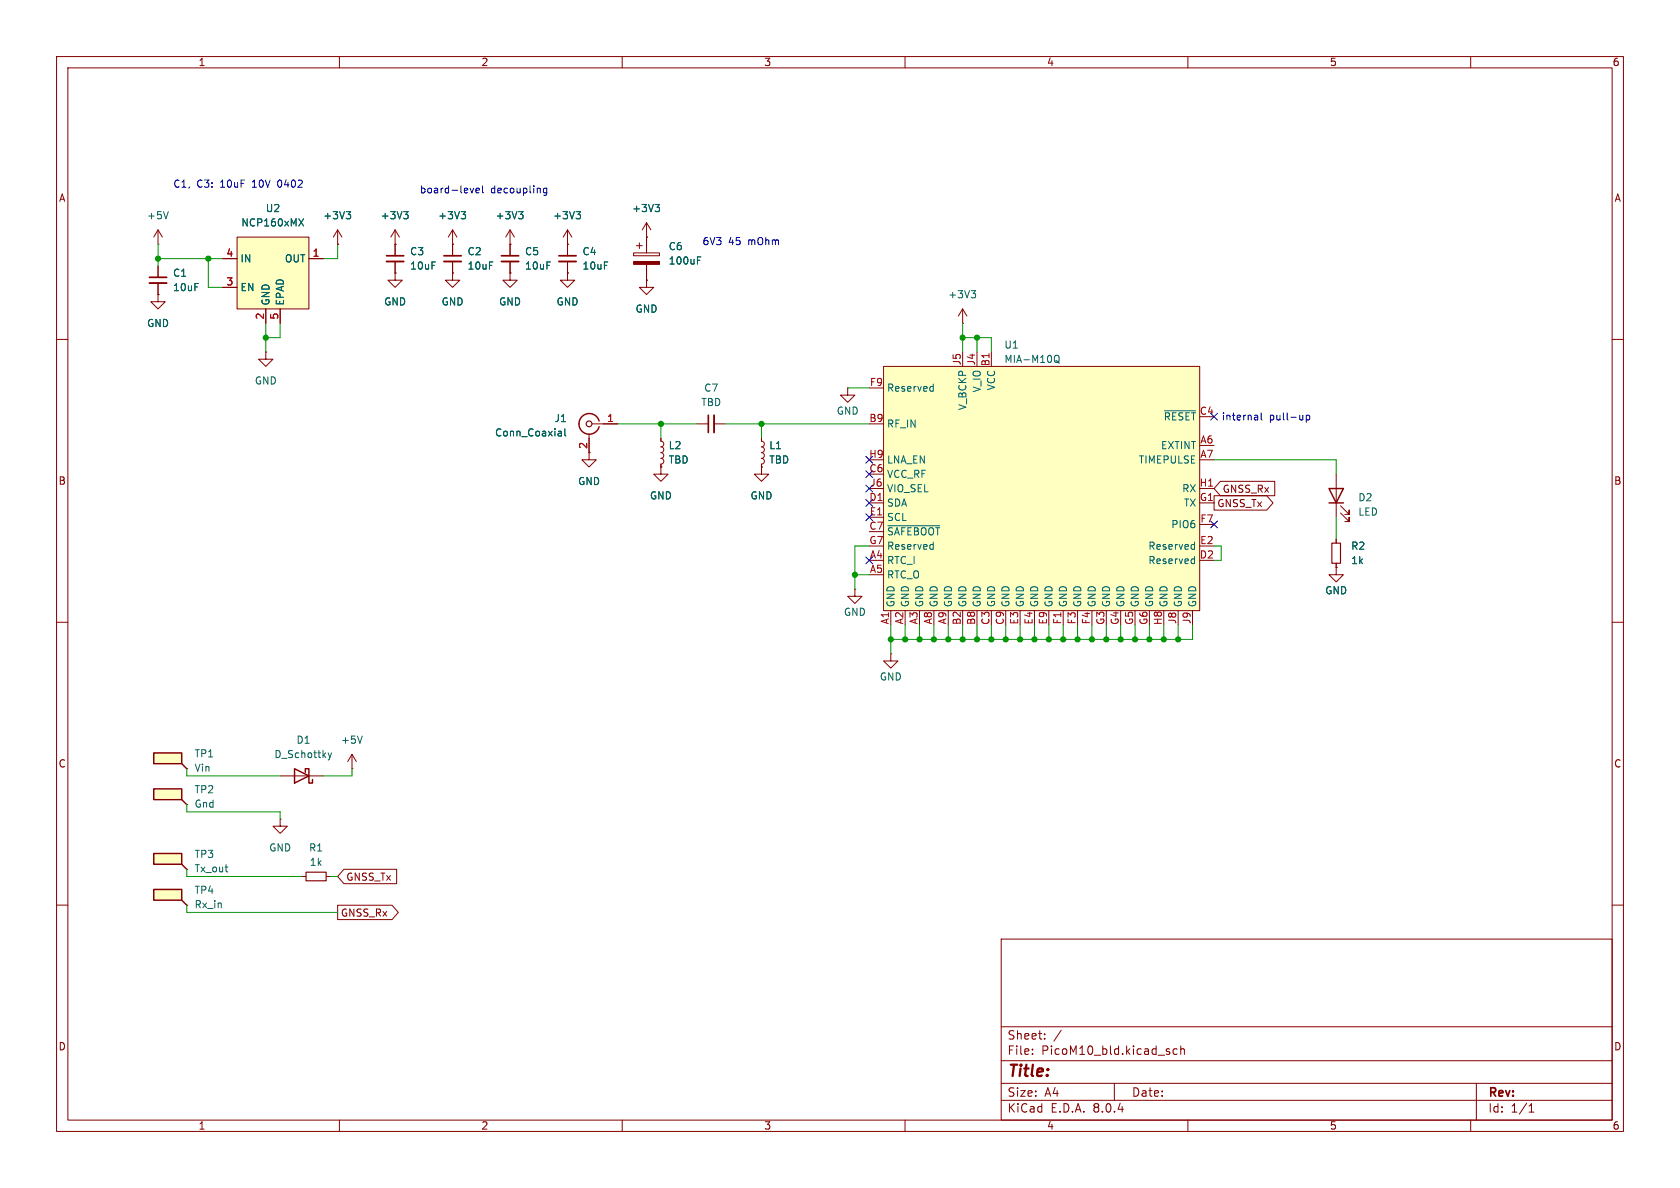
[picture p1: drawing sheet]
<svg xmlns="http://www.w3.org/2000/svg" width="297mm" height="210mm" viewBox="0 0 297 210" stroke-linecap="round" stroke-linejoin="round" font-family="sans-serif">
<g fill="none" stroke="#840000" stroke-width=".18">
<path d="M10 10h277v190h-277zM12 12h273v186h-273zM60 10v2M110 10v2M160 10v2M210 10v2M260 10v2M10 60h2M170.2 57.2h.1M170.2 54.6l-.8 1.3M170.2 54.6v2.6M170.2 54.6l.7 1.3"/>
<path d="M285 60h2M104.1 76.7v4.6h-1.2l1.2 1.3 1.3-1.3h-1.3M104.6 74.9h4.6M116.8 82.6v1.2h-1.2l1.2 1.3 1.3-1.3h-1.3M116.8 82.6h.1M236.2 83.8v7.6M237 90.7l1.5 1.5v-.8v.8h-.8M237 89.4l1.5 1.5v-.7v.7h-.8M10 110h2M285 110h2M10 160h2M49.5 144.8v1.3h1.3l-1.3 1.2-1.2-1.2h1.2"/>
<path d="M49.5 144.8h.1M285 160h2M177 166h108v32h-108zM60 198v2M110 198v2M160 198v2M177 194.5h108M177 191.5h108M177 187.5h108M177 181.5h108M182.5 186.3v.1M182.5 185.5v.1"/>
<path d="M184.7 183.6v.1M184.7 182.8v.1M187.6 182.1l-1.3 2M197 191.5v3M206.6 185.9l.2 .2-.2 .3M206.6 185.4l.1 .1M208.1 185.5l-.4-.1-.3 .3v.4l.1 .2h.6M208.7 185.5l.3-.1 .3 .1 .1 .9M208.7 184.9v1.5M210 198v2M260 198v2M261 191.5v6.5"/>
<path d="M270.3 196.6h.9M270.3 195.5l.4-.4v1.5"/>
</g>
<path d="M105.9 74.4a1.82 1.82 0 0 0-2.8-1 1.82 1.82 0 0 0 0 3 1.82 1.82 0 0 0 2.8-1M234.9 86.4h2.6l-1.3 2.5zM234.9 88.9h2.6" fill="none" stroke="#840000" stroke-width=".25"/>
<path d="M171.7 51.4h.8l-.4 .5M172.2 51.9l.3 .2v.3l-.3 .2M98.8 76.2l.4 .1 .1 .8M99.3 77l-.5 .1M99.3 76.5l-.5 .1M99.9 75.8v1.1l.1 .2" fill="none" stroke="#006464" stroke-width=".18"/>
<circle cx="104.1" cy="74.9" r=".51" fill="none" stroke="#840000" stroke-width=".2"/>
<path d="M27.2 150.9h4.9v1.9h-4.9z" fill="#ffffc2"/>
<path d="M27.2 150.9h4.9v1.9h-4.9zM32.1 152.8l.9 .9" fill="none" stroke="#840000" stroke-width=".25"/>
<path d="M123.2 74.9h2M126.2 74.9h2.1M33 153.7h.1" fill="none" stroke="#840000" stroke-width=".18"/>
<path d="M126.2 73.4v3.1" fill="none" stroke="#840000" stroke-width=".33"/>
<path d="M125.2 73.4v3.1" fill="none" stroke="#840000" stroke-width=".3"/>
<path d="M27.2 157.2h4.9v1.9h-4.9z" fill="#ffffc2"/>
<path d="M27.2 157.2h4.9v1.9h-4.9zM32.1 159.1l.9 .9" fill="none" stroke="#840000" stroke-width=".25"/>
<path d="M116.8 78l.3 .1 .2 .2v.5l-.5 .2 .4 .1 .2 .4-.2 .4-.4 .1 .5 .2v.5l-.2 .2-.3 .1 .4 .2 .2 .3-.2 .4-.4 .1v.6M116.8 77.5v.5M33 160h.1" fill="none" stroke="#840000" stroke-width=".18"/>
<path d="M27.2 139.4h4.9v2h-4.9z" fill="#ffffc2"/>
<path d="M27.2 139.4h4.9v2h-4.9zM32.1 141.4l.9 .8" fill="none" stroke="#840000" stroke-width=".25"/>
<path d="M149.9 68.6v1.3h1.2l-1.2 1.2-1.3-1.2h1.3M149.9 68.6h.1M33 142.2h.1" fill="none" stroke="#840000" stroke-width=".18"/>
<path d="M27.2 133.1h4.9v1.9h-4.9z" fill="#ffffc2"/>
<path d="M27.2 133.1h4.9v1.9h-4.9zM32.1 135l.9 .9M52.1 135.9l2.5 1.3-2.5 1.2zM54 136.5v-.6h.6v2.5h.6v-.6" fill="none" stroke="#840000" stroke-width=".25"/>
<g fill="none" stroke="#840000" stroke-width=".18">
<path d="M27.9 47v2M27.9 50v2.1M80 43.2h.1M80 48.3v1.2h1.3l-1.3 1.3-1.3-1.3h1.3M80 48.3h.1M80 40.6v4.6M80 46.2v2.1M80 40.6l-.8 1.3M80 40.6l.8 1.3M90.2 43.2h.1M90.2 48.3v1.2h1.2l-1.2 1.3-1.3-1.3h1.3M90.2 48.3h.1"/>
<path d="M90.2 40.6l-.8 1.3M90.2 40.6v2.6M90.2 40.6l.7 1.3M47 62.2v1.3h1.3l-1.3 1.3-1.3-1.3h1.3M47 62.2h.1M134.6 78l.3 .1 .2 .2-.1 .5-.4 .2 .4 .1 .1 .4-.1 .4-.4 .1 .4 .2 .1 .5-.2 .2-.3 .1 .4 .2 .1 .3-.1 .4-.4 .1v.6M134.6 77.5v.5M134.6 82.6v1.2h-1.3l1.3 1.3 1.3-1.3h-1.3M134.6 82.6h.1M236.2 95.3v.7M236.2 99.6v.7M157.5 115.6v1.2h1.2l-1.2 1.3-1.3-1.3h1.3"/>
<path d="M157.5 115.6h.1M236.2 100.3v1.3h1.3l-1.3 1.3-1.3-1.3h1.3M236.2 100.3h.1M33 135.9h.1M49.5 137.2h7.6M62.2 135.9h.1M62.2 133.4l-.7 1.2M62.2 133.4v2.5M62.2 133.4l.8 1.2M53.3 154.9h.8M57.7 154.9h.7"/>
</g>
<path d="M81.5 37.4h.8l-.4 .5M82.1 37.9l.2 .2v.3l-.2 .3M91.7 37.4h.8l-.5 .5M92.2 37.9l.3 .2v.3l-.3 .3M58 133.1l.3 .8M58.3 133.9l-.3 .5M58.6 133.1l-.3 .8M64 130.1l-.4 1.3" fill="none" stroke="#006464" stroke-width=".18"/>
<path d="M235.5 96h1.5v3.6h-1.5zM54.1 154.2h3.6v1.5h-3.6z" fill="none" stroke="#840000" stroke-width=".2"/>
<path d="M26.4 50h3.1M78.5 46.2h3" fill="none" stroke="#840000" stroke-width=".33"/>
<path d="M26.4 49h3.1M78.5 45.2h3" fill="none" stroke="#840000" stroke-width=".3"/>
<path d="M156.2 64.8h55.9v43.2h-55.9z" fill="#ffffc2"/>
<g fill="none" stroke="#840000" stroke-width=".18">
<path d="M27.9 52.1v1.2h1.3l-1.3 1.3-1.2-1.3h1.2M27.9 52.1h.1M156.2 64.8h55.9v43.2h-55.9zM170.2 62.2v2.6M172.7 62.2v2.6M175.3 62.2v2.6M153.7 88.9h2.5M153.7 91.4h2.5M153.7 86.4h2.5M212.1 86.4h2.5M157.5 108v2.5M188 108v2.5"/>
<path d="M208.3 108v2.5M210.8 108v2.5"/>
</g>
<g fill="none" stroke="#006464" stroke-width=".18">
<path d="M164.6 68.3l.4 .1M165 67.9v1.3M165 69.1l-.4 .1M186.5 63.9l.2 .2 .4-.1M186.5 63l.2-.2a.43 .43 0 0 1 .5 .4v.5l-.1 .3M186.6 63.8l.5 .2M187.1 64l.2 .2M205.9 72.6h5.5M156.9 92.9h9.2M164.6 96.3h.4M165 97l-.4 .1M165 95.8v1.3"/>
<path d="M210.8 98.8l.4 .1M210.8 96.3h.4M211.2 95.8v1.3M211.2 98.4v1.2M211.2 99.6h-.4M211.2 97l-.4 .1"/>
</g>
<path d="M41.9 41.9h12.7v12.7h-12.7z" fill="#ffffc2"/>
<g fill="none" stroke="#840000" stroke-width=".18">
<path d="M114.3 39.4v5.3M114.3 39.4l-.8 1.2M114.3 39.4l.8 1.2M27.9 43.2h.1M27.9 52.1h.1M27.9 40.6l-.7 1.3M27.9 40.6v2.6M27.9 47v2M27.9 50v2.1M27.9 40.6l.8 1.3M39.4 45.7h2.5M39.4 50.8h2.5"/>
<path d="M41.9 41.9h12.7v12.7h-12.7zM47 54.6v2.6M49.5 54.6v2.6M54.6 45.7h2.5M59.7 43.2h.1M59.7 40.6l-.8 1.3M59.7 40.6v2.6M59.7 40.6l.8 1.3M69.8 43.2h.1M69.8 48.3v1.2h1.3l-1.3 1.3-1.2-1.3h1.2M69.8 48.3h.1M69.8 40.6l-.7 1.3"/>
<path d="M69.8 40.6v4.6M69.8 46.2v2.1M69.8 40.6l.8 1.3M80 43.2h.1M80 48.3h.1M80 43.2v2M80 46.2v2.1M90.2 43.2h.1M90.2 48.3h.1M90.2 43.2v2M90.2 46.2v2.1M100.3 48.3v1.2h1.3l-1.3 1.3-1.2-1.3h1.2"/>
<path d="M100.3 48.3h.1M100.3 43.2h.1M100.3 40.6v4.6M100.3 46.2v2.1M100.3 40.6l-.7 1.3M100.3 40.6l.8 1.3M112 44.7h4.6v.5h-4.6zM112.5 43.4h1M113 42.9v1M114.3 49.5v1.3h1.3l-1.3 1.3-1.3-1.3h1.3M114.3 49.5h.1M114.3 41.9h.1"/>
<path d="M114.3 46.7v2.8M104.1 77.5v2.5M106.7 74.9h2.5M116.8 77.5v.5M134.6 77.5v.5M116.8 82.6h.1M116.8 82v.6M134.6 82.6h.1M134.6 82v.6M214.6 87.6h9.3l1.2 1.3-1.2 1.3h-9.3zM215.7 85.1h9.7v2.5h-9.7l-1.1-1.2zM236.2 95.3v.7"/>
<path d="M236.2 99.6v.7M151.1 104.1v1.3h1.3l-1.3 1.3-1.2-1.3h1.2M151.1 104.1h.1M236.2 100.3h.1M60.8 153.7h9.3v2.5h-9.3l-1.1-1.3zM59.7 160h9.6l1.1 1.3-1.1 1.3h-9.6z"/>
</g>
<g fill="none" stroke="#006464" stroke-width=".18">
<path d="M29.8 37.4l-.5 1.3M52.8 38.7l.9 1.2M53.7 38.7l-.9 1.2M61.2 37.4h.8l-.4 .5M61.7 37.9l.3 .2v.3l-.3 .3M71.4 37.4h.7l-.4 .5M71.9 37.9l.2 .2v.3l-.2 .3M81.5 37.4h.8l-.4 .5M82.1 37.9l.2 .2v.3l-.2 .3M91.7 37.4h.8l-.5 .5M92.2 37.9l.3 .2v.3l-.3 .3M101.8 37.4h.8l-.4 .5"/>
<path d="M102.4 37.9l.2 .2v.3l-.2 .3M115.8 36.1h.8l-.4 .5M116.4 36.6l.2 .3v.3l-.2 .2M123.3 46h.4M123.3 45.4h.6M98.8 76.2l.4 .1 .1 .8M99.3 77l-.5 .1M99.3 76.5l-.5 .1M99.9 75.8v1.1l.1 .2"/>
</g>
<path d="M68.3 46.2h3.1M88.6 46.2h3.1M98.8 46.2h3.1" fill="none" stroke="#840000" stroke-width=".33"/>
<path d="M68.3 45.2h3.1M88.6 45.2h3.1M98.8 45.2h3.1" fill="none" stroke="#840000" stroke-width=".3"/>
<path d="M112 46.2h4.6v.5h-4.6z" fill="#840000" stroke="#840000" stroke-width=".18"/>
<g fill="none" stroke="#0000c2" stroke-width=".18">
<path d="M83.1 33.3l.3 .8 .3-.8M84.1 33.7l.7-.1-.1-.3h-.4l-.2 .1 .1 .7h.5M85.3 32.8v1.1l.2 .2M96.7 33.3h-.4l-.2 .2 .1 .6h.5M96.7 33.3v1l-.3 .2h-.3M222.2 73.4l.2 .2v.6M222.4 74.2h-.5M222.4 73.7l-.5 .1M223 73v1.1l.1 .1M230.3 73.4v.8M230.3 74.1l-.1 .1M230.9 73.5l.4-.1 .2 .2-.1 .6h-.5"/>
<path d="M230.9 73.4v1.3"/>
</g>
<g fill="none" stroke="#009600" stroke-width=".18">
<path d="M27.9 45.7h11.5M27.9 43.2v3.8M36.8 45.7v5.1h2.6M47 57.2v5M49.5 57.2v2.5h-2.5M59.7 43.2v2.5h-2.6M170.2 59.7h5.1v2.5M170.2 57.2v5M172.7 59.7v2.5M109.2 74.9h14M116.8 74.9v2.6M128.3 74.9h25.4"/>
<path d="M134.6 74.9v2.6M149.9 68.6h3.8M153.7 96.5h-2.6v7.6M214.6 81.3h21.6v2.5M214.6 96.5h1.3v2.6h-1.3M236.2 91.4v3.9M151.1 101.6h2.6M157.5 110.5v5.1M160 110.5v2.5M162.6 110.5v2.5M165.1 110.5v2.5M167.6 110.5v2.5"/>
<path d="M170.2 110.5v2.5M172.7 110.5v2.5M175.3 110.5v2.5M177.8 110.5v2.5M180.3 110.5v2.5M182.9 110.5v2.5M185.4 110.5v2.5M188 110.5v2.5M190.5 110.5v2.5M193 110.5v2.5M195.6 110.5v2.5M198.1 110.5v2.5"/>
<path d="M200.7 110.5v2.5M203.2 110.5v2.5M205.7 110.5v2.5M208.3 110.5v2.5M210.8 110.5v2.5h-53.3M33 135.9v1.3h16.5M62.2 135.9v1.3h-5.1M33 142.2v1.3h16.5v1.3M33 153.7v1.2h20.3M58.4 154.9h1.3M33 160v1.3h26.7"/>
</g>
<g fill="none" stroke="#000084" stroke-width=".18">
<path d="M214 73.1l1.2 1.2M215.2 73.1l-1.2 1.2M153.1 90.8l1.2 1.2M153.1 80.7l1.2 1.2M153.1 83.2l1.2 1.2M153.1 98.5l1.2 1.2M153.1 85.8l1.2 1.2M153.1 88.3l1.2 1.2M154.3 90.8l-1.2 1.2M154.3 80.7l-1.2 1.2M154.3 83.2l-1.2 1.2M154.3 98.5l-1.2 1.2"/>
<path d="M154.3 85.8l-1.2 1.2M154.3 88.3l-1.2 1.2M214 92.1l1.2 1.2M215.2 92.1l-1.2 1.2"/>
</g>
<g fill="#009600" stroke="#009600" stroke-width=".18">
<circle cx="208.3" cy="113" r=".46"/>
<circle cx="205.7" cy="113" r=".46"/>
<circle cx="160" cy="113" r=".46"/>
<circle cx="162.6" cy="113" r=".46"/>
<circle cx="157.5" cy="113" r=".46"/>
<circle cx="151.1" cy="101.6" r=".46"/>
<circle cx="116.8" cy="74.9" r=".46"/>
<circle cx="134.6" cy="74.9" r=".46"/>
<circle cx="175.3" cy="113" r=".46"/>
<circle cx="172.7" cy="113" r=".46"/>
<circle cx="167.6" cy="113" r=".46"/>
<circle cx="165.1" cy="113" r=".46"/>
<circle cx="170.2" cy="113" r=".46"/>
<circle cx="177.8" cy="113" r=".46"/>
<circle cx="180.3" cy="113" r=".46"/>
<circle cx="172.7" cy="59.7" r=".46"/>
<circle cx="170.2" cy="59.7" r=".46"/>
<circle cx="47" cy="59.7" r=".46"/>
<circle cx="198.1" cy="113" r=".46"/>
<circle cx="195.6" cy="113" r=".46"/>
<circle cx="193" cy="113" r=".46"/>
<circle cx="190.5" cy="113" r=".46"/>
<circle cx="182.9" cy="113" r=".46"/>
<circle cx="185.4" cy="113" r=".46"/>
<circle cx="200.7" cy="113" r=".46"/>
<circle cx="203.2" cy="113" r=".46"/>
<circle cx="188" cy="113" r=".46"/>
<circle cx="27.9" cy="45.7" r=".46"/>
<circle cx="36.8" cy="45.7" r=".46"/>
</g>
<text font-size="2.8" fill="#840000" x="178" y="190.9">Title:</text>
<g font-size="2.1" fill="#840000">
<text x="178" y="184">Sheet:</text>
<text x="178" y="186.7">File:</text>
<text x="184.1" y="186.7">PicoM10_bld.kicad_sch</text>
<text x="178" y="196.9">KiCad</text>
<text x="178" y="194.1">Size:</text>
<text x="184.7" y="194.1">A4</text>
<text x="185.7" y="196.9">E.D.A.</text>
<text x="193.3" y="196.9">8.0.4</text>
<text x="200" y="194.1">Date:</text>
<text x="263" y="194.3">Rev:</text>
<text x="263" y="196.9">Id:</text>
<text x="267.1" y="196.9">1/1</text>
</g>
<g font-size="1.8" fill="#840000">
<text x="35" y="11.9">1</text>
<text x="85" y="11.9">2</text>
<text x="135" y="11.9">3</text>
<text x="185" y="11.9">4</text>
<text x="235" y="11.9">5</text>
<text x="285" y="11.9">6</text>
<text x="10.3" y="35.9">A</text>
<text x="285.3" y="35.9">A</text>
<text x="10.3" y="85.9">B</text>
<text x="215.1" y="89.9">GNSS_Tx</text>
<text x="216.1" y="87.3">GNSS_Rx</text>
<text x="285.3" y="85.9">B</text>
<text x="10.3" y="135.9">C</text>
<text x="285.3" y="135.9">C</text>
<text x="61.1" y="155.9">GNSS_Tx</text>
<text x="60.2" y="162.2">GNSS_Rx</text>
<text x="10.3" y="185.9">D</text>
<text x="285.3" y="185.9">D</text>
<text x="35" y="199.9">1</text>
<text x="85" y="199.9">2</text>
<text x="135" y="199.9">3</text>
<text x="185" y="199.9">4</text>
<text x="235" y="199.9">5</text>
<text x="285" y="199.9">6</text>
</g>
<g font-size="1.8" fill="#0000c2">
<text x="30.5" y="33.4">C1,</text>
<text x="34.8" y="33.4">C3:</text>
<text x="39.1" y="33.4">10uF</text>
<text x="44.9" y="33.4">10V</text>
<text x="49.6" y="33.4">0402</text>
<text x="74.1" y="34.4">board-level</text>
<text x="86.7" y="34.4">decoupling</text>
<text x="124.1" y="43.5">6V3</text>
<text x="128.8" y="43.5">45</text>
<text x="132.4" y="43.5">mOhm</text>
<text x="215.9" y="74.5">internal</text>
<text x="224.4" y="74.5">pull-up</text>
</g>
<g font-size="1.8" fill="#006464">
<text x="25.9" y="39">+5V</text>
<text x="42.6" y="40.2">NCP160xMX</text>
<text x="46.9" y="37.7">U2</text>
<text x="57" y="39">+3V3</text>
<text x="67.2" y="39">+3V3</text>
<text x="77.4" y="39">+3V3</text>
<text x="87.5" y="39">+3V3</text>
<text x="97.7" y="39">+3V3</text>
<text x="111.7" y="37.7">+3V3</text>
<text x="42.4" y="46.6">IN</text>
<text x="50.3" y="46.6">OUT</text>
<text x="72.4" y="45.3">C3</text>
<text x="72.4" y="47.9">10uF</text>
<text x="82.6" y="45.3">C2</text>
<text x="82.6" y="47.9">10uF</text>
<text x="92.7" y="45.3">C5</text>
<text x="92.7" y="47.9">10uF</text>
<text x="102.9" y="45.3">C4</text>
<text x="102.9" y="47.9">10uF</text>
<text x="118.1" y="44.4">C6</text>
<text x="118.1" y="47">100uF</text>
<text x="30.5" y="49.1">C1</text>
<text x="30.5" y="51.7">10uF</text>
<text x="42.4" y="51.7">EN</text>
<text x="167.5" y="52.9">+3V3</text>
<text x="25.9" y="58">GND</text>
<text x="47.9" y="54.1" transform="rotate(-90 47.9 54.1)">GND</text>
<text x="50.4" y="54.1" transform="rotate(-90 50.4 54.1)">EPAD</text>
<text x="67.8" y="54.2">GND</text>
<text x="78" y="54.2">GND</text>
<text x="88.1" y="54.2">GND</text>
<text x="98.3" y="54.2">GND</text>
<text x="112.3" y="55.5">GND</text>
<text x="177.5" y="61.8">U1</text>
<text x="177.5" y="64.4">MIA-M10Q</text>
<text x="45" y="68.2">GND</text>
<text x="123.9" y="72">TBD</text>
<text x="124.4" y="69.4">C7</text>
<text x="156.7" y="69.4">Reserved</text>
<text x="173.6" y="69.5" transform="rotate(-90 173.6 69.5)">V_IO</text>
<text x="176.1" y="69.1" transform="rotate(-90 176.1 69.1)">VCC</text>
<text x="87.4" y="77.4">Conn_Coaxial</text>
<text x="97.9" y="74.8">J1</text>
<text x="147.8" y="73.5">GND</text>
<text x="156.7" y="75.8">RF_IN</text>
<text x="171" y="72.6" transform="rotate(-90 171 72.6)">V_BCKP</text>
<text x="205.6" y="74.5">~{RESET}</text>
<text x="118.1" y="79.6">L2</text>
<text x="118.1" y="82.1">TBD</text>
<text x="135.9" y="79.6">L1</text>
<text x="135.9" y="82.1">TBD</text>
<text x="156.7" y="82.1">LNA_EN</text>
<text x="201.2" y="82.1">TIMEPULSE</text>
<text x="205.1" y="79.6">EXTINT</text>
<text x="102.1" y="86">GND</text>
<text x="114.8" y="88.5">GND</text>
<text x="132.6" y="88.5">GND</text>
<text x="156.7" y="84.7">VCC_RF</text>
<text x="156.7" y="89.8">SDA</text>
<text x="156.7" y="87.2">VIO_SEL</text>
<text x="208.9" y="87.2">RX</text>
<text x="209.2" y="89.8">TX</text>
<text x="240" y="88.8">D2</text>
<text x="156.7" y="94.8">~{SAFEBOOT}</text>
<text x="156.7" y="92.3">SCL</text>
<text x="207" y="93.6">PIO6</text>
<text x="240" y="91.4">LED</text>
<text x="156.7" y="99.9">RTC_I</text>
<text x="156.7" y="97.4">Reserved</text>
<text x="202.9" y="99.9">Reserved</text>
<text x="202.9" y="97.4">Reserved</text>
<text x="238.8" y="97.4">R2</text>
<text x="238.8" y="99.9">1k</text>
<text x="156.7" y="102.5">RTC_O</text>
<text x="158.3" y="107.4" transform="rotate(-90 158.3 107.4)">GND</text>
<text x="160.9" y="107.4" transform="rotate(-90 160.9 107.4)">GND</text>
<text x="163.4" y="107.4" transform="rotate(-90 163.4 107.4)">GND</text>
<text x="166" y="107.4" transform="rotate(-90 166 107.4)">GND</text>
<text x="168.5" y="107.4" transform="rotate(-90 168.5 107.4)">GND</text>
<text x="171" y="107.4" transform="rotate(-90 171 107.4)">GND</text>
<text x="173.6" y="107.4" transform="rotate(-90 173.6 107.4)">GND</text>
<text x="176.1" y="107.4" transform="rotate(-90 176.1 107.4)">GND</text>
<text x="178.7" y="107.4" transform="rotate(-90 178.7 107.4)">GND</text>
<text x="181.2" y="107.4" transform="rotate(-90 181.2 107.4)">GND</text>
<text x="183.7" y="107.4" transform="rotate(-90 183.7 107.4)">GND</text>
<text x="186.3" y="107.4" transform="rotate(-90 186.3 107.4)">GND</text>
<text x="188.8" y="107.4" transform="rotate(-90 188.8 107.4)">GND</text>
<text x="191.4" y="107.4" transform="rotate(-90 191.4 107.4)">GND</text>
<text x="193.9" y="107.4" transform="rotate(-90 193.9 107.4)">GND</text>
<text x="196.4" y="107.4" transform="rotate(-90 196.4 107.4)">GND</text>
<text x="199" y="107.4" transform="rotate(-90 199 107.4)">GND</text>
<text x="201.5" y="107.4" transform="rotate(-90 201.5 107.4)">GND</text>
<text x="204.1" y="107.4" transform="rotate(-90 204.1 107.4)">GND</text>
<text x="206.6" y="107.4" transform="rotate(-90 206.6 107.4)">GND</text>
<text x="209.1" y="107.4" transform="rotate(-90 209.1 107.4)">GND</text>
<text x="211.7" y="107.4" transform="rotate(-90 211.7 107.4)">GND</text>
<text x="234.2" y="105.3">GND</text>
<text x="149.1" y="109.1">GND</text>
<text x="155.4" y="120.5">GND</text>
<text x="52.3" y="131.7">D1</text>
<text x="60.2" y="131.7">+5V</text>
<text x="34.3" y="134.1">TP1</text>
<text x="34.3" y="136.6">Vin</text>
<text x="48.4" y="134.2">D_Schottky</text>
<text x="34.3" y="140.4">TP2</text>
<text x="34.3" y="143">Gnd</text>
<text x="34.3" y="151.9">TP3</text>
<text x="34.3" y="154.4">Tx_out</text>
<text x="47.5" y="150.7">GND</text>
<text x="54.5" y="150.7">R1</text>
<text x="54.7" y="153.3">1k</text>
<text x="34.3" y="158.2">TP4</text>
<text x="34.3" y="160.8">Rx_in</text>
</g>
<g font-size="1.8" fill="#a90000">
<text x="39.9" y="45.5">4</text>
<text x="55.2" y="45.5">1</text>
<text x="39.9" y="50.5">3</text>
<text x="46.7" y="56.6" transform="rotate(-90 46.7 56.6)">2</text>
<text x="49.3" y="56.6" transform="rotate(-90 49.3 56.6)">5</text>
<text x="169.9" y="64.7" transform="rotate(-90 169.9 64.7)">J5</text>
<text x="172.5" y="64.7" transform="rotate(-90 172.5 64.7)">J4</text>
<text x="175" y="64.8" transform="rotate(-90 175 64.8)">B1</text>
<text x="153.7" y="68.3">F9</text>
<text x="107.2" y="74.7">1</text>
<text x="153.6" y="74.7">B9</text>
<text x="212" y="73.4">C4</text>
<text x="103.9" y="79.4" transform="rotate(-90 103.9 79.4)">2</text>
<text x="153.6" y="81">H9</text>
<text x="153.6" y="83.6">C6</text>
<text x="212.1" y="78.5">A6</text>
<text x="212.1" y="81">A7</text>
<text x="153.6" y="88.6">D1</text>
<text x="153.7" y="86.1">J6</text>
<text x="212" y="86.1">H1</text>
<text x="212" y="88.6">G1</text>
<text x="153.6" y="93.7">C7</text>
<text x="153.7" y="91.2">E1</text>
<text x="212.1" y="92.5">F7</text>
<text x="153.6" y="96.3">G7</text>
<text x="153.7" y="98.8">A4</text>
<text x="153.7" y="101.3">A5</text>
<text x="212" y="98.8">D2</text>
<text x="212.1" y="96.3">E2</text>
<text x="157.2" y="110.5" transform="rotate(-90 157.2 110.5)">A1</text>
<text x="159.8" y="110.5" transform="rotate(-90 159.8 110.5)">A2</text>
<text x="162.3" y="110.5" transform="rotate(-90 162.3 110.5)">A3</text>
<text x="164.8" y="110.5" transform="rotate(-90 164.8 110.5)">A8</text>
<text x="167.4" y="110.5" transform="rotate(-90 167.4 110.5)">A9</text>
<text x="169.9" y="110.6" transform="rotate(-90 169.9 110.6)">B2</text>
<text x="172.5" y="110.6" transform="rotate(-90 172.5 110.6)">B8</text>
<text x="175" y="110.6" transform="rotate(-90 175 110.6)">C3</text>
<text x="177.5" y="110.6" transform="rotate(-90 177.5 110.6)">C9</text>
<text x="180.1" y="110.5" transform="rotate(-90 180.1 110.5)">E3</text>
<text x="182.6" y="110.5" transform="rotate(-90 182.6 110.5)">E4</text>
<text x="185.2" y="110.5" transform="rotate(-90 185.2 110.5)">E9</text>
<text x="187.7" y="110.5" transform="rotate(-90 187.7 110.5)">F1</text>
<text x="190.2" y="110.5" transform="rotate(-90 190.2 110.5)">F3</text>
<text x="192.8" y="110.5" transform="rotate(-90 192.8 110.5)">F4</text>
<text x="195.3" y="110.6" transform="rotate(-90 195.3 110.6)">G3</text>
<text x="197.9" y="110.6" transform="rotate(-90 197.9 110.6)">G4</text>
<text x="200.4" y="110.6" transform="rotate(-90 200.4 110.6)">G5</text>
<text x="202.9" y="110.6" transform="rotate(-90 202.9 110.6)">G6</text>
<text x="205.5" y="110.6" transform="rotate(-90 205.5 110.6)">H8</text>
<text x="208" y="110.4" transform="rotate(-90 208 110.4)">J8</text>
<text x="210.6" y="110.4" transform="rotate(-90 210.6 110.4)">J9</text>
</g>
</svg>
